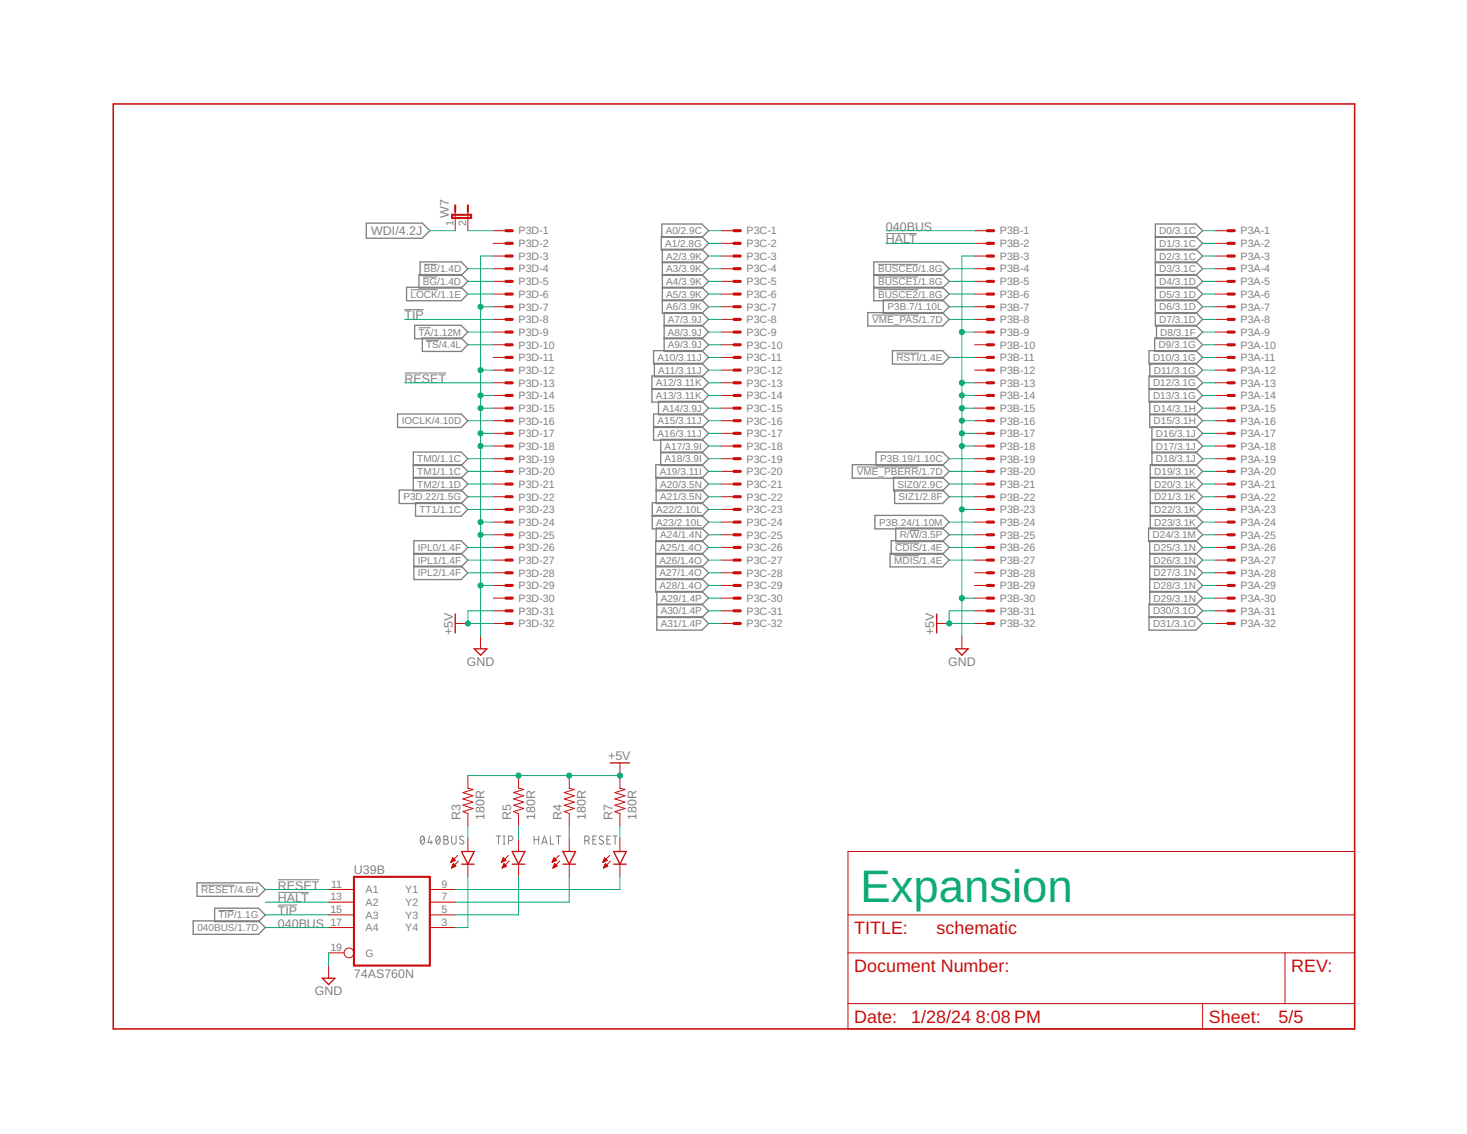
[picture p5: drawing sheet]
<svg xmlns="http://www.w3.org/2000/svg" width="279mm" height="216mm" viewBox="0 0 279 216" stroke-linecap="round" stroke-linejoin="round" font-family="sans-serif">
<g fill="none" stroke="#808080" stroke-width=".19">
<path d="M77 58.9h3.7M78.2 55.2h5.2M80.5 52.7h2.8M80.8 50.3h2.5M166.1 60h8.9M167.2 50.3h7.7M167.2 52.7h7.7M167.2 55.2h7.7M168.7 44.5h5.9M77 71h7.9M79.7 62.4h2.3M81.2 64.8h2.4"/>
<path d="M170.7 67.2h4.4M163.2 88.9h11.8M170.3 105.8h4.8M170.5 103.4h4.6M173.3 101h1.8M80.2 159.3l.3-.1a.92 .92 0 0 1 0 1.5 .96 .96 0 0 1-.3-1.4zM80.8 159.5l-.7 .9M81.9 159.2l-.4 1.2h.9M83.2 159.3l.2-.1a.92 .92 0 0 1 0 1.5 .96 .96 0 0 1-.2-1.4zM83.8 159.5l-.7 .9M84.5 159.2l.7 .1v.4l-.2 .2a.42 .42 0 0 1 .4 .4 .42 .42 0 0 1-.4 .4h-.5zM84.5 159.9h.5"/>
<path d="M86 159.2v1.1a.42 .42 0 0 0 .4 .4 .42 .42 0 0 0 .5-.4v-1.1M88.3 159.3l-.4-.1-.3 .1-.1 .2 .2 .3 .5 .3a.39 .39 0 0 1 0 .6 .39 .39 0 0 1-.5-.1l-.2-.1M94.5 159.2h.9M94.9 159.2v1.5M95.8 159.2h.4M96 159.2v1.5M101.7 159.9h.9M101.7 159.2v1.5M102.6 159.2v1.5M104.8 159.2v1.5h.7M105.9 159.2h.9M106.4 159.2v1.5"/>
<path d="M112.9 159.9h.5M113.6 159.2h-.7v1.5h.7M114.9 159.3a.39 .39 0 0 0-.6-.1 .39 .39 0 0 0 0 .6l.5 .3a.39 .39 0 0 1 0 .6 .39 .39 0 0 1-.5-.1l-.2-.1M115.6 159.9h.5M116.3 159.2h-.7v1.5h.7M116.7 159.2h.9M117.2 159.2v1.5M38.3 168.5h6.4M41.6 173.4h3M52.9 169.9h5.9M52.9 172.3h3.7M52.9 167.5h7.9"/>
<path d="M82.1 160v.7M95.8 160.7h.4M96.8 160h.5a.43 .43 0 0 0 .4-.4 .43 .43 0 0 0-.4-.4h-.5v1.5M103.2 160.7l.5-1.5 .5 1.5M103.3 160.3h.8M111.4 160h.4a.43 .43 0 0 0 .4-.4 .43 .43 0 0 0-.4-.4h-.4v1.5M111.9 160l.3 .7"/>
</g>
<g fill="none" stroke="#808080" stroke-width=".25">
<path d="M69.8 42.5h10.6l1.5 1.4-1.5 1.5h-10.6zM77.4 54.7h10.4l1.3 1.3-1.3 1.3h-10.4zM79.8 52.3h8l1.3 1.3-1.3 1.2h-8zM80 49.9h7.8l1.3 1.3-1.3 1.2h-7.8zM125.9 45.1h7.8l1.3 1.2-1.3 1.3h-7.8zM126 42.7h7.7l1.3 1.2-1.3 1.3h-7.7zM126.2 50h7.5l1.3-1.3-1.3-1.2h-7.5v12.2h7.5l1.3-1.3-1.3-1.3h-7.5M126.2 49.9h7.5l1.3 1.3-1.3 1.2h-7.5M126.2 52.3h7.5l1.3 1.3-1.3 1.2h-7.5M126.2 54.7h7.5l1.3 1.3-1.3 1.3h-7.5M165.3 59.5h14.2l1.3 1.3-1.3 1.3h-14.2zM166.4 52.4h13.1l1.3-1.2-1.3-1.3h-13.1v7.4h13.1l1.3-1.3-1.3-1.3h-13.1"/>
<path d="M166.4 52.3h13.1l1.3 1.3-1.3 1.2h-13.1M168.2 57.1h11.3l1.3 1.3-1.3 1.3h-11.3zM220 45.2h7.8l1.2-1.3-1.2-1.2h-7.8v19.4h7.8l1.2-1.3-1.2-1.3h-7.8M220 45.1h7.8l1.2 1.2-1.2 1.3h-7.8M220 47.5h7.8l1.2 1.2-1.2 1.3h-7.8M220 49.9h7.8l1.2 1.3-1.2 1.2h-7.8M220 52.3h7.8l1.2 1.3-1.2 1.2h-7.8M220 54.7h7.8l1.2 1.3-1.2 1.3h-7.8M220 57.1h7.8l1.2 1.3-1.2 1.3h-7.8M75.7 78.8h12.1l1.3 1.3-1.3 1.3h-12.1zM79 61.9h8.8l1.3 1.3-1.3 1.3h-8.8zM80.4 64.3h7.4l1.3 1.3-1.3 1.3h-7.4z"/>
<path d="M124.2 74h9.5l1.3 1.3-1.3 1.3h-9.5v-5h9.5l1.3 1.3-1.3 1.2h-9.5M124.5 66.8h9.2l1.3 1.3-1.3 1.2h-9.2zM124.6 69.2h9.1l1.3 1.3-1.3 1.2h-9.1zM125.4 76.4h8.3l1.3 1.3-1.3 1.3h-8.3zM126.5 62.1h7.2l1.3-1.3-1.3-1.3h-7.2v7.4h7.2l1.3-1.3-1.3-1.3h-7.2M126.5 61.9h7.2l1.3 1.3-1.3 1.3h-7.2M170 66.8h9.5l1.3 1.3-1.3 1.2h-9.5zM218.8 66.8h9l1.2 1.3-1.2 1.2h-9zM218.8 74h9l1.2 1.3-1.2 1.3h-9v-5h9l1.2 1.3-1.2 1.2h-9M219 78.8h8.8l1.2 1.3-1.2 1.3h-8.8v-5h8.8l1.2 1.3-1.2 1.3h-8.8M219 69.2h8.8l1.2 1.3-1.2 1.2h-8.8zM219.9 64.3h7.9l1.2 1.3-1.2 1.3h-7.9z"/>
<path d="M220.3 61.9h7.5l1.2 1.3-1.2 1.3h-7.5zM76 93.3h11.8l1.3 1.3-1.3 1.3h-11.8zM78.7 88.6h9.1l1.3-1.3-1.3-1.2h-9.1v7.4h9.1l1.3-1.3-1.3-1.3h-9.1M78.7 88.5h9.1l1.3 1.2-1.3 1.3h-9.1M79.1 95.7h8.7l1.3 1.3-1.3 1.3h-8.7zM124.2 98.1h9.5l1.3 1.3-1.3 1.3h-9.5v-5h9.5l1.3 1.3-1.3 1.3h-9.5M124.5 81.2h9.2l1.3 1.3-1.3 1.3h-9.2v-5h9.2l1.3 1.3-1.3 1.3h-9.2M124.9 88.5h8.8l1.3 1.2-1.3 1.3h-8.8zM125 93.3h8.7l1.3 1.3-1.3 1.3h-8.7v-5h8.7l1.3 1.3-1.3 1.3h-8.7M125.8 86.1h7.9l1.3 1.2-1.3 1.3h-7.9v-4.9h7.9l1.3 1.2-1.3 1.3h-7.9M162.3 88.5h17.2l1.3 1.2-1.3 1.3h-17.2zM166.6 98.1h12.9l1.3 1.3-1.3 1.3h-12.9z"/>
<path d="M166.8 86.1h12.7l1.3 1.2-1.3 1.3h-12.7zM170.2 90.9h9.3l1.3 1.3-1.3 1.3h-9.3zM170.4 93.3h9.1l1.3 1.3-1.3 1.3h-9.1zM219.1 91h8.7l1.2-1.3-1.2-1.2h-8.7v12.2h8.7l1.2-1.3-1.2-1.3h-8.7M219.1 90.9h8.7l1.2 1.3-1.2 1.3h-8.7M219.1 93.3h8.7l1.2 1.3-1.2 1.3h-8.7M219.1 95.7h8.7l1.2 1.3-1.2 1.3h-8.7M219.4 83.8h8.4l1.2-1.3-1.2-1.3h-8.4v7.4h8.4l1.2-1.3-1.2-1.2h-8.4M219.4 83.7h8.4l1.2 1.2-1.2 1.3h-8.4M78.8 105.5h9l1.3-1.3-1.3-1.2h-9v7.3h9l1.3-1.2-1.3-1.3h-9M78.8 105.4h9l1.3 1.2-1.3 1.3h-9M124.9 105.5h8.8l1.3-1.3-1.3-1.2h-8.8v9.7h8.8l1.3-1.2-1.3-1.3h-8.8"/>
<path d="M124.9 105.4h8.8l1.3 1.2-1.3 1.3h-8.8M124.9 107.8h8.8l1.3 1.3-1.3 1.2h-8.8M125 100.5h8.7l1.3 1.3-1.3 1.3h-8.7zM125.1 115.1h8.6l1.3-1.2-1.3-1.3h-8.6v7.4h8.6l1.3-1.3-1.3-1.3h-8.6M125.1 115h8.6l1.3 1.3-1.3 1.3h-8.6M169.5 105.4h10l1.3 1.2-1.3 1.3h-10zM169.7 103h9.8l1.3 1.2-1.3 1.3h-9.8zM170.6 100.5h8.9l1.3 1.3-1.3 1.3h-8.9zM218.8 100.5h9l1.2 1.3-1.2 1.3h-9zM218.8 117.4h9l1.2 1.3-1.2 1.3h-9v-5h9l1.2 1.3-1.2 1.3h-9M219 105.5h8.8l1.2-1.3-1.2-1.2h-8.8v12.1h8.8l1.2-1.2-1.2-1.3h-8.8M219 105.4h8.8l1.2 1.2-1.2 1.3h-8.8"/>
<path d="M219 107.8h8.8l1.2 1.3-1.2 1.2h-8.8M219 110.2h8.8l1.2 1.3-1.2 1.2h-8.8M36.8 175.3h12.4l1.3 1.3-1.3 1.3h-12.4zM37.5 168.1h11.7l1.3 1.3-1.3 1.2h-11.7zM40.9 172.9h8.3l1.3 1.3-1.3 1.3h-8.3z"/>
</g>
<path d="M21.6 19.8h236.4v176.1h-236.4z" fill="none" stroke="#c90d0c" stroke-width=".3"/>
<g fill="none" stroke="#c90d0c" stroke-width=".19">
<path d="M86.7 40.3v3.6M89.1 40.3v3.6M93.9 43.9h2.5M93.9 46.3h2.5M93.9 48.7h2.5M93.9 51.2h2.5M93.9 53.6h2.5M93.9 56h2.5M93.9 58.4h2.5M137.4 43.9h2.4M137.4 46.3h2.4M137.4 48.7h2.4"/>
<path d="M137.4 51.2h2.4M137.4 53.6h2.4M137.4 56h2.4M137.4 58.4h2.4M185.6 43.9h2.4M185.6 46.3h2.4M185.6 48.7h2.4M185.6 51.2h2.4M185.6 53.6h2.4M185.6 56h2.4M185.6 58.4h2.4M231.5 43.9h2.4"/>
<path d="M231.5 46.3h2.4M231.5 48.7h2.4M231.5 51.2h2.4M231.5 53.6h2.4M231.5 56h2.4M231.5 58.4h2.4M93.9 60.8h2.5M93.9 63.2h2.5M93.9 65.6h2.5M93.9 68.1h2.5M93.9 70.5h2.5M93.9 72.9h2.5"/>
<path d="M93.9 75.3h2.5M93.9 77.7h2.5M137.4 60.8h2.4M137.4 63.2h2.4M137.4 65.6h2.4M137.4 68.1h2.4M137.4 70.5h2.4M137.4 72.9h2.4M137.4 75.3h2.4M137.4 77.7h2.4M185.6 60.8h2.4M185.6 63.2h2.4"/>
<path d="M185.6 65.6h2.4M185.6 68.1h2.4M185.6 70.5h2.4M185.6 72.9h2.4M185.6 75.3h2.4M185.6 77.7h2.4M231.5 60.8h2.4M231.5 63.2h2.4M231.5 65.6h2.4M231.5 68.1h2.4M231.5 70.5h2.4M231.5 72.9h2.4"/>
<path d="M231.5 75.3h2.4M231.5 77.7h2.4M93.9 80.1h2.5M93.9 82.5h2.5M93.9 84.9h2.5M93.9 87.3h2.5M93.9 89.7h2.5M93.9 92.2h2.5M93.9 94.6h2.5M93.9 97h2.5M93.9 99.4h2.5M137.4 80.1h2.4"/>
<path d="M137.4 82.5h2.4M137.4 84.9h2.4M137.4 87.3h2.4M137.4 89.7h2.4M137.4 92.2h2.4M137.4 94.6h2.4M137.4 97h2.4M137.4 99.4h2.4M185.6 80.1h2.4M185.6 82.5h2.4M185.6 84.9h2.4M185.6 87.3h2.4"/>
<path d="M185.6 89.7h2.4M185.6 92.2h2.4M185.6 94.6h2.4M185.6 97h2.4M185.6 99.4h2.4M231.5 80.1h2.4M231.5 82.5h2.4M231.5 84.9h2.4M231.5 87.3h2.4M231.5 89.7h2.4M231.5 92.2h2.4M231.5 94.6h2.4"/>
<path d="M231.5 97h2.4M231.5 99.4h2.4M86.7 118.7h2.4M93.9 101.8h2.5M93.9 104.2h2.5M93.9 106.6h2.5M93.9 109.1h2.5M93.9 111.5h2.5M93.9 113.9h2.5M93.9 116.3h2.5M93.9 118.7h2.5M137.4 101.8h2.4"/>
<path d="M137.4 104.2h2.4M137.4 106.6h2.4M137.4 109.1h2.4M137.4 111.5h2.4M137.4 113.9h2.4M137.4 116.3h2.4M137.4 118.7h2.4M178.4 118.7h2.4M185.6 101.8h2.4M185.6 104.2h2.4M185.6 106.6h2.4M185.6 109.1h2.4"/>
<path d="M185.6 111.5h2.4M185.6 113.9h2.4M185.6 116.3h2.4M185.6 118.7h2.4M231.5 101.8h2.4M231.5 104.2h2.4M231.5 106.6h2.4M231.5 109.1h2.4M231.5 111.5h2.4M231.5 113.9h2.4M231.5 116.3h2.4M231.5 118.7h2.4"/>
<path d="M91.5 121.1v2.4M183.2 121.1v2.4M89.1 147.7v2.4l1 .2-1.9 .6 1.9 .6-1.9 .6 1.9 .6-1.9 .6 1.9 .6-1.9 .6 .9 .4v2.4M89.1 159.7v2.4M98.8 147.7v2.4l.9 .2-1.9 .6 1.9 .6-1.9 .6 1.9 .6-1.9 .6 1.9 .6-1.9 .6 1 .4v2.4M98.8 159.7v2.4M108.4 147.7v2.4l1 .2-1.9 .6 1.9 .6-1.9 .6 1.9 .6-1.9 .6 1.9 .6-1.9 .6 .9 .4v2.4M108.4 159.7v2.4M118.1 145.2v4.9l.9 .2-1.9 .6 1.9 .6-1.9 .6 1.9 .6-1.9 .6 1.9 .6-1.9 .6 1 .4v2.4M118.1 159.7v2.4M62.6 174.2h4.8M62.6 169.4h4.8"/>
<path d="M62.6 171.8h4.8M62.6 176.6h4.8M81.9 174.2h4.8M81.9 169.4h4.8M81.9 171.8h4.8M81.9 176.6h4.8M85.9 164.1h.1M85.9 164h.3M86 163.9h.5M86 163.8h.7M86 165.2h.2M86.1 163.7h.5"/>
<path d="M86.1 165.1h.4M86.1 163.6h.4M86.1 164.9h.6M86.2 163.5h.2M86.2 164.8h.6M86.2 163.4h.1M86.2 164.7h.4M86.3 164.6h.2M86.3 164.5h.1M86.3 164.4l.5 .5-.8 .4zM86.7 163.8l-.5-.5-.3 .9M86.7 163.8l-.8 .4"/>
<path d="M87.2 162.9l-1.3 1.3M87.3 163.9l-1.3 1.4M89.1 164.5v2.4M95.5 164.1h.1M95.6 164h.2M95.6 163.9h.5M95.7 163.8h.7M95.7 165.2h.2M95.7 163.7h.5M95.7 165.1h.4M95.8 163.6h.3M95.8 164.9h.6"/>
<path d="M95.8 163.5h.2M95.8 164.8h.6M95.9 163.4h.1M95.9 164.7h.4M95.9 164.6h.3M96 164.5h.1M96 164.4l.5 .5-.9 .4zM96.4 163.8l-.5-.5-.4 .9M96.4 163.8l-.9 .4M96.8 162.9l-1.3 1.3M97 163.9l-1.4 1.4M98.8 164.5v2.4"/>
<path d="M105.2 164.1h.1M105.2 164h.3M105.3 163.9h.4M105.3 163.8h.7M105.3 165.2h.2M105.4 163.7h.5M105.4 165.1h.4M105.4 163.6h.4M105.4 164.9h.6M105.5 163.5h.2M105.5 164.8h.5M105.5 163.4h.1"/>
<path d="M105.5 164.7h.4M105.6 164.6h.2M105.6 164.5h.1M105.6 164.4l.5 .5-.8 .4zM106 163.8l-.5-.5-.3 .9M106 163.8l-.8 .4M106.5 162.9l-1.3 1.3M106.6 163.9l-1.3 1.4M108.4 164.5v2.4M114.8 164.1h.1M114.9 164h.2M114.9 163.9h.5"/>
<path d="M115 163.8h.7M115 165.2h.2M115 163.7h.5M115 165.1h.4M115.1 163.6h.3M115.1 164.9h.6M115.1 163.5h.2M115.1 164.8h.6M115.2 163.4h.1M115.2 164.7h.4M115.2 164.6h.3M115.3 164.5h.1"/>
<path d="M115.3 164.4l.5 .5-.9 .4zM115.7 163.8l-.5-.5-.4 .9M115.7 163.8l-.9 .4M116.1 162.9l-1.3 1.3M116.3 163.9l-1.4 1.4M118.1 164.5v2.4M161.5 162.1h96.5v33.8h-96.5zM161.5 174.2h96.5M62.6 181.4h2.9M62.6 183.8v2.4M161.5 181.4h96.5M161.5 191.1h96.5"/>
<path d="M229 191.1v4.8M244.7 181.4v9.7"/>
<circle cx="66.5" cy="181.4" r=".93"/>
</g>
<g fill="none" stroke="#c90d0c" stroke-width=".59">
<path d="M96.4 43.9h1.2M96.4 46.3h1.2M96.4 48.7h1.2M96.4 51.2h1.2M96.4 53.6h1.2M96.4 56h1.2M96.4 58.4h1.2M139.8 43.9h1.2M139.8 46.3h1.2M139.8 48.7h1.2M139.8 51.2h1.2M139.8 53.6h1.2"/>
<path d="M139.8 56h1.2M139.8 58.4h1.2M188 43.9h1.2M188 46.3h1.2M188 48.7h1.2M188 51.2h1.2M188 53.6h1.2M188 56h1.2M188 58.4h1.2M233.9 43.9h1.2M233.9 46.3h1.2M233.9 48.7h1.2"/>
<path d="M233.9 51.2h1.2M233.9 53.6h1.2M233.9 56h1.2M233.9 58.4h1.2M96.4 60.8h1.2M96.4 63.2h1.2M96.4 65.6h1.2M96.4 68.1h1.2M96.4 70.5h1.2M96.4 72.9h1.2M96.4 75.3h1.2M96.4 77.7h1.2"/>
<path d="M139.8 60.8h1.2M139.8 63.2h1.2M139.8 65.6h1.2M139.8 68.1h1.2M139.8 70.5h1.2M139.8 72.9h1.2M139.8 75.3h1.2M139.8 77.7h1.2M188 60.8h1.2M188 63.2h1.2M188 65.6h1.2M188 68.1h1.2"/>
<path d="M188 70.5h1.2M188 72.9h1.2M188 75.3h1.2M188 77.7h1.2M233.9 60.8h1.2M233.9 63.2h1.2M233.9 65.6h1.2M233.9 68.1h1.2M233.9 70.5h1.2M233.9 72.9h1.2M233.9 75.3h1.2M233.9 77.7h1.2"/>
<path d="M96.4 80.1h1.2M96.4 82.5h1.2M96.4 84.9h1.2M96.4 87.3h1.2M96.4 89.7h1.2M96.4 92.2h1.2M96.4 94.6h1.2M96.4 97h1.2M96.4 99.4h1.2M139.8 80.1h1.2M139.8 82.5h1.2M139.8 84.9h1.2"/>
<path d="M139.8 87.3h1.2M139.8 89.7h1.2M139.8 92.2h1.2M139.8 94.6h1.2M139.8 97h1.2M139.8 99.4h1.2M188 80.1h1.2M188 82.5h1.2M188 84.9h1.2M188 87.3h1.2M188 89.7h1.2M188 92.2h1.2"/>
<path d="M188 94.6h1.2M188 97h1.2M188 99.4h1.2M233.9 80.1h1.2M233.9 82.5h1.2M233.9 84.9h1.2M233.9 87.3h1.2M233.9 89.7h1.2M233.9 92.2h1.2M233.9 94.6h1.2M233.9 97h1.2M233.9 99.4h1.2"/>
<path d="M96.4 101.8h1.2M96.4 104.2h1.2M96.4 106.6h1.2M96.4 109.1h1.2M96.4 111.5h1.2M96.4 113.9h1.2M96.4 116.3h1.2M96.4 118.7h1.2M139.8 101.8h1.2M139.8 104.2h1.2M139.8 106.6h1.2M139.8 109.1h1.2"/>
<path d="M139.8 111.5h1.2M139.8 113.9h1.2M139.8 116.3h1.2M139.8 118.7h1.2M188 101.8h1.2M188 104.2h1.2M188 106.6h1.2M188 109.1h1.2M188 111.5h1.2M188 113.9h1.2M188 116.3h1.2M188 118.7h1.2"/>
<path d="M233.9 101.8h1.2M233.9 104.2h1.2M233.9 106.6h1.2M233.9 109.1h1.2M233.9 111.5h1.2M233.9 113.9h1.2M233.9 116.3h1.2M233.9 118.7h1.2"/>
</g>
<g fill="none" stroke="#c90d0c" stroke-width=".25">
<path d="M86.7 116.9v3.6M178.4 116.9v3.6M90.3 123.5h2.4l-1.2 1.2zM182 123.5h2.4l-1.2 1.2zM116.3 145.2h3.6M87.9 162.1h2.4l-1.2 2.4zM87.9 164.5h2.4M97.6 164.5h2.4M97.6 162.1h2.4l-1.2 2.4zM107.2 164.5h2.4M107.2 162.1h2.4l-1.2 2.4zM116.9 164.5h2.4"/>
<path d="M116.9 162.1h2.4l-1.2 2.4zM61.4 186.2h2.4l-1.2 1.3z"/>
</g>
<path d="M86.7 39.1v1.2M89.1 39.1v1.2M86.1 40.9h3.6v.6h-3.6zM67.4 166.9h14.5v16.9h-14.5z" fill="none" stroke="#c90d0c" stroke-width=".4"/>
<g fill="none" stroke="#0dab76" stroke-width=".19">
<path d="M81.9 43.9h4.8M89.1 43.9h4.8M89.1 51.2h4.8M89.1 53.6h4.8M89.1 56h4.8M91.5 58.4h2.4M93.9 48.7h-2.4v72.4M135 48.7h2.4M135 58.4h2.4M135 43.9h2.4M135 46.3h2.4M135 51.2h2.4"/>
<path d="M135 53.6h2.4M135 56h2.4M168.7 43.9h16.9M168.7 46.3h16.9M180.8 58.4h4.8M180.8 51.2h4.8M180.8 53.6h4.8M180.8 56h4.8M185.6 48.7h-2.4v72.4M229 48.7h2.5M229 58.4h2.5M229 43.9h2.5"/>
<path d="M229 46.3h2.5M229 51.2h2.5M229 53.6h2.5M229 56h2.5M77 72.9h16.9M77 60.8h16.9M89.1 63.2h4.8M89.1 65.6h4.8M91.5 75.3h2.4M91.5 77.7h2.4M91.5 70.5h2.4M135 72.9h2.4"/>
<path d="M135 63.2h2.4M135 75.3h2.4M135 77.7h2.4M135 70.5h2.4M135 60.8h2.4M135 65.6h2.4M135 68.1h2.4M180.8 60.8h4.8M180.8 68.1h4.8M183.2 72.9h2.4M183.2 63.2h2.4M183.2 75.3h2.4"/>
<path d="M183.2 77.7h2.4M229 72.9h2.5M229 63.2h2.5M229 75.3h2.5M229 77.7h2.5M229 70.5h2.5M229 60.8h2.5M229 65.6h2.5M229 68.1h2.5M89.1 80.1h4.8M89.1 97h4.8M89.1 87.3h4.8"/>
<path d="M89.1 89.7h4.8M89.1 92.2h4.8M89.1 94.6h4.8M91.5 84.9h2.4M91.5 82.5h2.4M91.5 99.4h2.4M135 84.9h2.4M135 80.1h2.4M135 82.5h2.4M135 97h2.4M135 99.4h2.4M135 87.3h2.4"/>
<path d="M135 89.7h2.4M135 92.2h2.4M135 94.6h2.4M180.8 99.4h4.8M180.8 87.3h4.8M180.8 89.7h4.8M180.8 92.2h4.8M180.8 94.6h4.8M183.2 84.9h2.4M183.2 80.1h2.4M183.2 82.5h2.4M183.2 97h2.4"/>
<path d="M229 84.9h2.5M229 80.1h2.5M229 82.5h2.5M229 97h2.5M229 99.4h2.5M229 87.3h2.5M229 89.7h2.5M229 92.2h2.5M229 94.6h2.5M89.1 104.2h4.8M89.1 106.6h4.8M89.1 109.1h4.8"/>
<path d="M91.5 111.5h2.4M91.5 101.8h2.4M93.9 116.3h-4.8v2.4h4.8M135 113.9h2.4M135 111.5h2.4M135 101.8h2.4M135 118.7h2.4M135 116.3h2.4M135 104.2h2.4M135 106.6h2.4M135 109.1h2.4M180.8 101.8h4.8"/>
<path d="M180.8 104.2h4.8M180.8 106.6h4.8M183.2 113.9h2.4M185.6 116.3h-4.8v2.4h4.8M229 113.9h2.5M229 111.5h2.5M229 101.8h2.5M229 118.7h2.5M229 116.3h2.5M229 104.2h2.5M229 106.6h2.5M229 109.1h2.5"/>
<path d="M89.1 157.3v2.4M89.1 147.7h29M98.8 157.3v2.4M108.4 157.3v2.4M118.1 157.3v2.4M50.5 176.6h12.1M50.5 171.8h12.1M50.5 174.2h12.1M50.5 169.4h12.1M89.1 166.9v9.7h-2.4M98.8 166.9v7.3h-12.1M108.4 166.9v4.9h-21.7"/>
<path d="M118.1 166.9v2.5h-31.4M62.6 181.4v2.4"/>
</g>
<g fill="#0dab76" stroke="#0dab76" stroke-width=".19">
<circle cx="183.2" cy="72.9" r=".49"/>
<circle cx="183.2" cy="63.2" r=".49"/>
<circle cx="183.2" cy="75.3" r=".49"/>
<circle cx="183.2" cy="77.7" r=".49"/>
<circle cx="183.2" cy="80.1" r=".49"/>
<circle cx="183.2" cy="82.5" r=".49"/>
<circle cx="183.2" cy="84.9" r=".49"/>
<circle cx="183.2" cy="97" r=".49"/>
<circle cx="183.2" cy="113.9" r=".49"/>
<circle cx="91.5" cy="58.4" r=".49"/>
<circle cx="91.5" cy="70.5" r=".49"/>
<circle cx="91.5" cy="75.3" r=".49"/>
<circle cx="91.5" cy="77.7" r=".49"/>
<circle cx="91.5" cy="82.5" r=".49"/>
<circle cx="91.5" cy="84.9" r=".49"/>
<circle cx="91.5" cy="99.4" r=".49"/>
<circle cx="91.5" cy="101.8" r=".49"/>
<circle cx="91.5" cy="111.5" r=".49"/>
<circle cx="180.8" cy="118.7" r=".49"/>
<circle cx="89.1" cy="118.7" r=".49"/>
<circle cx="118.1" cy="147.7" r=".49"/>
<circle cx="108.4" cy="147.7" r=".49"/>
<circle cx="98.8" cy="147.7" r=".49"/>
</g>
<text font-size="8.7" fill="#0dab76" x="163.9" y="171.8">Expansion</text>
<g font-size="3.4" fill="#c90d0c">
<text x="162.7" y="177.8">TITLE:</text>
<text x="178.4" y="177.8">schematic</text>
<text x="162.7" y="185">Document Number:</text>
<text x="245.9" y="185">REV:</text>
<text x="162.7" y="194.7">Date:</text>
<text x="173.6" y="194.7">1/28/24</text>
<text x="185.9" y="194.7">8:08 PM</text>
<text x="230.3" y="194.7">Sheet:</text>
<text x="243.5" y="194.7">5/5</text>
</g>
<g font-size="2.4" fill="#808080">
<text x="85.5" y="41.5" transform="rotate(-90 85.5 41.5)">W7</text>
<text x="70.7" y="44.8">WDI/4.2J</text>
<text x="168.7" y="43.9">040BUS</text>
<text x="168.7" y="46.3">HALT</text>
<text x="77.1" y="60.8">TIP</text>
<text x="77.1" y="72.9">RESET</text>
<text x="86.2" y="121" transform="rotate(-90 86.2 121)">+5V</text>
<text x="177.9" y="121" transform="rotate(-90 177.9 121)">+5V</text>
<text x="88.9" y="126.8">GND</text>
<text x="180.6" y="126.8">GND</text>
<text x="115.8" y="144.8">+5V</text>
<text x="87.7" y="156.1" transform="rotate(-90 87.7 156.1)">R3</text>
<text x="92.3" y="156.1" transform="rotate(-90 92.3 156.1)">180R</text>
<text x="97.3" y="156.1" transform="rotate(-90 97.3 156.1)">R5</text>
<text x="101.9" y="156.1" transform="rotate(-90 101.9 156.1)">180R</text>
<text x="107" y="156.1" transform="rotate(-90 107 156.1)">R4</text>
<text x="111.6" y="156.1" transform="rotate(-90 111.6 156.1)">180R</text>
<text x="116.6" y="156.1" transform="rotate(-90 116.6 156.1)">R7</text>
<text x="121.2" y="156.1" transform="rotate(-90 121.2 156.1)">180R</text>
<text x="67.4" y="166.3">U39B</text>
<text x="52.9" y="171.8">HALT</text>
<text x="52.9" y="169.4">RESET</text>
<text x="52.9" y="176.6">040BUS</text>
<text x="52.9" y="174.2">TIP</text>
<text x="60" y="189.5">GND</text>
<text x="67.4" y="186.2">74AS760N</text>
</g>
<g font-size="2" fill="#808080">
<text x="86.4" y="43" transform="rotate(-90 86.4 43)">1</text>
<text x="88.8" y="43" transform="rotate(-90 88.8 43)">2</text>
<text x="98.8" y="44.6">P3D-1</text>
<text x="98.8" y="47.1">P3D-2</text>
<text x="142.2" y="44.6">P3C-1</text>
<text x="142.2" y="47.1">P3C-2</text>
<text x="190.4" y="44.6">P3B-1</text>
<text x="190.4" y="47.1">P3B-2</text>
<text x="236.3" y="44.6">P3A-1</text>
<text x="236.3" y="47.1">P3A-2</text>
<text x="98.8" y="49.5">P3D-3</text>
<text x="98.8" y="51.9">P3D-4</text>
<text x="142.2" y="49.5">P3C-3</text>
<text x="142.2" y="51.9">P3C-4</text>
<text x="190.4" y="49.5">P3B-3</text>
<text x="190.4" y="51.9">P3B-4</text>
<text x="236.3" y="49.5">P3A-3</text>
<text x="236.3" y="51.9">P3A-4</text>
<text x="98.8" y="54.3">P3D-5</text>
<text x="98.8" y="56.7">P3D-6</text>
<text x="98.8" y="59.1">P3D-7</text>
<text x="142.2" y="54.3">P3C-5</text>
<text x="142.2" y="56.7">P3C-6</text>
<text x="142.2" y="59.1">P3C-7</text>
<text x="190.4" y="54.3">P3B-5</text>
<text x="190.4" y="56.7">P3B-6</text>
<text x="190.4" y="59.1">P3B-7</text>
<text x="236.3" y="54.3">P3A-5</text>
<text x="236.3" y="56.7">P3A-6</text>
<text x="236.3" y="59.1">P3A-7</text>
<text x="98.8" y="61.5">P3D-8</text>
<text x="98.8" y="63.9">P3D-9</text>
<text x="142.2" y="61.5">P3C-8</text>
<text x="142.2" y="63.9">P3C-9</text>
<text x="190.4" y="61.5">P3B-8</text>
<text x="190.4" y="63.9">P3B-9</text>
<text x="236.3" y="61.5">P3A-8</text>
<text x="236.3" y="63.9">P3A-9</text>
<text x="98.8" y="66.4">P3D-10</text>
<text x="98.8" y="68.8">P3D-11</text>
<text x="98.8" y="71.2">P3D-12</text>
<text x="142.2" y="66.4">P3C-10</text>
<text x="142.2" y="68.8">P3C-11</text>
<text x="142.2" y="71.2">P3C-12</text>
<text x="190.4" y="66.4">P3B-10</text>
<text x="190.4" y="68.8">P3B-11</text>
<text x="190.4" y="71.2">P3B-12</text>
<text x="236.3" y="66.4">P3A-10</text>
<text x="236.3" y="68.8">P3A-11</text>
<text x="236.3" y="71.2">P3A-12</text>
<text x="98.8" y="73.6">P3D-13</text>
<text x="98.8" y="76">P3D-14</text>
<text x="142.2" y="73.6">P3C-13</text>
<text x="142.2" y="76">P3C-14</text>
<text x="190.4" y="73.6">P3B-13</text>
<text x="190.4" y="76">P3B-14</text>
<text x="236.3" y="73.6">P3A-13</text>
<text x="236.3" y="76">P3A-14</text>
<text x="98.8" y="78.4">P3D-15</text>
<text x="98.8" y="80.8">P3D-16</text>
<text x="98.8" y="83.2">P3D-17</text>
<text x="142.2" y="78.4">P3C-15</text>
<text x="142.2" y="80.8">P3C-16</text>
<text x="142.2" y="83.2">P3C-17</text>
<text x="190.4" y="78.4">P3B-15</text>
<text x="190.4" y="80.8">P3B-16</text>
<text x="190.4" y="83.2">P3B-17</text>
<text x="236.3" y="78.4">P3A-15</text>
<text x="236.3" y="80.8">P3A-16</text>
<text x="236.3" y="83.2">P3A-17</text>
<text x="98.8" y="85.7">P3D-18</text>
<text x="98.8" y="88.1">P3D-19</text>
<text x="142.2" y="85.7">P3C-18</text>
<text x="142.2" y="88.1">P3C-19</text>
<text x="190.4" y="85.7">P3B-18</text>
<text x="190.4" y="88.1">P3B-19</text>
<text x="236.3" y="85.7">P3A-18</text>
<text x="236.3" y="88.1">P3A-19</text>
<text x="98.8" y="90.5">P3D-20</text>
<text x="98.8" y="92.9">P3D-21</text>
<text x="98.8" y="95.3">P3D-22</text>
<text x="142.2" y="90.5">P3C-20</text>
<text x="142.2" y="92.9">P3C-21</text>
<text x="142.2" y="95.3">P3C-22</text>
<text x="190.4" y="90.5">P3B-20</text>
<text x="190.4" y="92.9">P3B-21</text>
<text x="190.4" y="95.3">P3B-22</text>
<text x="236.3" y="90.5">P3A-20</text>
<text x="236.3" y="92.9">P3A-21</text>
<text x="236.3" y="95.3">P3A-22</text>
<text x="98.8" y="97.7">P3D-23</text>
<text x="98.8" y="100.1">P3D-24</text>
<text x="142.2" y="97.7">P3C-23</text>
<text x="142.2" y="100.1">P3C-24</text>
<text x="190.4" y="97.7">P3B-23</text>
<text x="190.4" y="100.1">P3B-24</text>
<text x="236.3" y="97.7">P3A-23</text>
<text x="236.3" y="100.1">P3A-24</text>
<text x="98.8" y="102.5">P3D-25</text>
<text x="98.8" y="105">P3D-26</text>
<text x="98.8" y="107.4">P3D-27</text>
<text x="142.2" y="102.5">P3C-25</text>
<text x="142.2" y="105">P3C-26</text>
<text x="142.2" y="107.4">P3C-27</text>
<text x="190.4" y="102.5">P3B-25</text>
<text x="190.4" y="105">P3B-26</text>
<text x="190.4" y="107.4">P3B-27</text>
<text x="236.3" y="102.5">P3A-25</text>
<text x="236.3" y="105">P3A-26</text>
<text x="236.3" y="107.4">P3A-27</text>
<text x="98.8" y="109.8">P3D-28</text>
<text x="98.8" y="112.2">P3D-29</text>
<text x="142.2" y="109.8">P3C-28</text>
<text x="142.2" y="112.2">P3C-29</text>
<text x="190.4" y="109.8">P3B-28</text>
<text x="190.4" y="112.2">P3B-29</text>
<text x="236.3" y="109.8">P3A-28</text>
<text x="236.3" y="112.2">P3A-29</text>
<text x="98.8" y="114.6">P3D-30</text>
<text x="98.8" y="117">P3D-31</text>
<text x="98.8" y="119.4">P3D-32</text>
<text x="142.2" y="114.6">P3C-30</text>
<text x="142.2" y="117">P3C-31</text>
<text x="142.2" y="119.4">P3C-32</text>
<text x="190.4" y="114.6">P3B-30</text>
<text x="190.4" y="117">P3B-31</text>
<text x="190.4" y="119.4">P3B-32</text>
<text x="236.3" y="114.6">P3A-30</text>
<text x="236.3" y="117">P3A-31</text>
<text x="236.3" y="119.4">P3A-32</text>
<text x="62.9" y="171.4">13</text>
<text x="62.9" y="173.8">15</text>
<text x="63.1" y="169">11</text>
<text x="69.6" y="170.1">A1</text>
<text x="69.6" y="172.5">A2</text>
<text x="77.2" y="172.5">Y2</text>
<text x="77.2" y="170.1">Y1</text>
<text x="84.1" y="173.8">5</text>
<text x="84.1" y="171.4">7</text>
<text x="84.1" y="169">9</text>
<text x="62.9" y="176.3">17</text>
<text x="69.6" y="174.9">A3</text>
<text x="69.6" y="177.3">A4</text>
<text x="77.2" y="177.3">Y4</text>
<text x="77.2" y="174.9">Y3</text>
<text x="84.1" y="176.3">3</text>
<text x="62.9" y="181.1">19</text>
<text x="69.6" y="182.1">G</text>
</g>
<g font-size="1.9" fill="#808080">
<text x="126.7" y="47">A1/2.8G</text>
<text x="126.8" y="44.6">A0/2.9C</text>
<text x="220.8" y="44.6">D0/3.1C</text>
<text x="220.8" y="47">D1/3.1C</text>
<text x="80.7" y="51.8">BB/1.4D</text>
<text x="126.9" y="49.4">A2/3.9K</text>
<text x="126.9" y="51.8">A3/3.9K</text>
<text x="167.2" y="51.8">BUSCE0/1.8G</text>
<text x="220.8" y="49.4">D2/3.1C</text>
<text x="220.8" y="51.8">D3/3.1C</text>
<text x="78.2" y="56.7">LOCK/1.1E</text>
<text x="80.5" y="54.2">BG/1.4D</text>
<text x="126.9" y="54.2">A4/3.9K</text>
<text x="126.9" y="56.7">A5/3.9K</text>
<text x="126.9" y="59.1">A6/3.9K</text>
<text x="167.2" y="54.2">BUSCE1/1.8G</text>
<text x="167.2" y="56.7">BUSCE2/1.8G</text>
<text x="169" y="59.1">P3B.7/1.10L</text>
<text x="220.8" y="54.2">D4/3.1D</text>
<text x="220.8" y="56.7">D5/3.1D</text>
<text x="220.8" y="59.1">D6/3.1D</text>
<text x="79.7" y="63.9">TA/1.12M</text>
<text x="127.2" y="61.5">A7/3.9J</text>
<text x="127.2" y="63.9">A8/3.9J</text>
<text x="166.1" y="61.5">VME_PAS/1.7D</text>
<text x="220.8" y="61.5">D7/3.1D</text>
<text x="221" y="63.9">D8/3.1F</text>
<text x="81.2" y="66.3">TS/4.4L</text>
<text x="125.2" y="68.7">A10/3.11J</text>
<text x="125.4" y="71.1">A11/3.11J</text>
<text x="127.2" y="66.3">A9/3.9J</text>
<text x="170.7" y="68.7">RSTI/1.4E</text>
<text x="219.6" y="68.7">D10/3.1G</text>
<text x="219.8" y="71.1">D11/3.1G</text>
<text x="220.7" y="66.3">D9/3.1G</text>
<text x="124.9" y="73.5">A12/3.11K</text>
<text x="124.9" y="76">A13/3.11K</text>
<text x="219.6" y="73.5">D12/3.1G</text>
<text x="219.6" y="76">D13/3.1G</text>
<text x="76.5" y="80.8">IOCLK/4.10D</text>
<text x="125.2" y="80.8">A15/3.11J</text>
<text x="125.2" y="83.2">A16/3.11J</text>
<text x="126.2" y="78.4">A14/3.9J</text>
<text x="219.7" y="78.4">D14/3.1H</text>
<text x="219.7" y="80.8">D15/3.1H</text>
<text x="220.1" y="83.2">D16/3.1J</text>
<text x="79.5" y="88">TM0/1.1C</text>
<text x="126.6" y="85.6">A17/3.9I</text>
<text x="126.6" y="88">A18/3.9I</text>
<text x="167.7" y="88">P3B.19/1.10C</text>
<text x="220.1" y="85.6">D17/3.1J</text>
<text x="220.1" y="88">D18/3.1J</text>
<text x="76.8" y="95.3">P3D.22/1.5G</text>
<text x="79.5" y="90.4">TM1/1.1C</text>
<text x="79.5" y="92.8">TM2/1.1D</text>
<text x="125.7" y="90.4">A19/3.11I</text>
<text x="125.7" y="92.8">A20/3.5N</text>
<text x="125.7" y="95.3">A21/3.5N</text>
<text x="163.2" y="90.4">VME_PBERR/1.7D</text>
<text x="170.9" y="92.8">SIZ0/2.9C</text>
<text x="171.2" y="95.3">SIZ1/2.8F</text>
<text x="219.8" y="90.4">D19/3.1K</text>
<text x="219.8" y="92.8">D20/3.1K</text>
<text x="219.8" y="95.3">D21/3.1K</text>
<text x="79.9" y="97.7">TT1/1.1C</text>
<text x="125" y="97.7">A22/2.10L</text>
<text x="125" y="100.1">A23/2.10L</text>
<text x="167.5" y="100.1">P3B.24/1.10M</text>
<text x="219.8" y="97.7">D22/3.1K</text>
<text x="219.8" y="100.1">D23/3.1K</text>
<text x="79.6" y="104.9">IPL0/1.4F</text>
<text x="79.6" y="107.3">IPL1/1.4F</text>
<text x="125.6" y="104.9">A25/1.4O</text>
<text x="125.6" y="107.3">A26/1.4O</text>
<text x="125.7" y="102.5">A24/1.4N</text>
<text x="170.3" y="107.3">MDIS/1.4E</text>
<text x="170.5" y="104.9">CDIS/1.4E</text>
<text x="171.4" y="102.5">R/W/3.5P</text>
<text x="219.5" y="102.5">D24/3.1M</text>
<text x="219.7" y="104.9">D25/3.1N</text>
<text x="219.7" y="107.3">D26/3.1N</text>
<text x="79.6" y="109.7">IPL2/1.4F</text>
<text x="125.6" y="109.7">A27/1.4O</text>
<text x="125.6" y="112.1">A28/1.4O</text>
<text x="219.7" y="109.7">D27/3.1N</text>
<text x="219.7" y="112.1">D28/3.1N</text>
<text x="125.8" y="114.6">A29/1.4P</text>
<text x="125.8" y="117">A30/1.4P</text>
<text x="125.8" y="119.4">A31/1.4P</text>
<text x="219.6" y="117">D30/3.1O</text>
<text x="219.6" y="119.4">D31/3.1O</text>
<text x="219.7" y="114.6">D29/3.1N</text>
<text x="38.3" y="170">RESET/4.6H</text>
<text x="37.6" y="177.3">040BUS/1.7D</text>
<text x="41.6" y="174.9">TIP/1.1G</text>
</g>
</svg>
